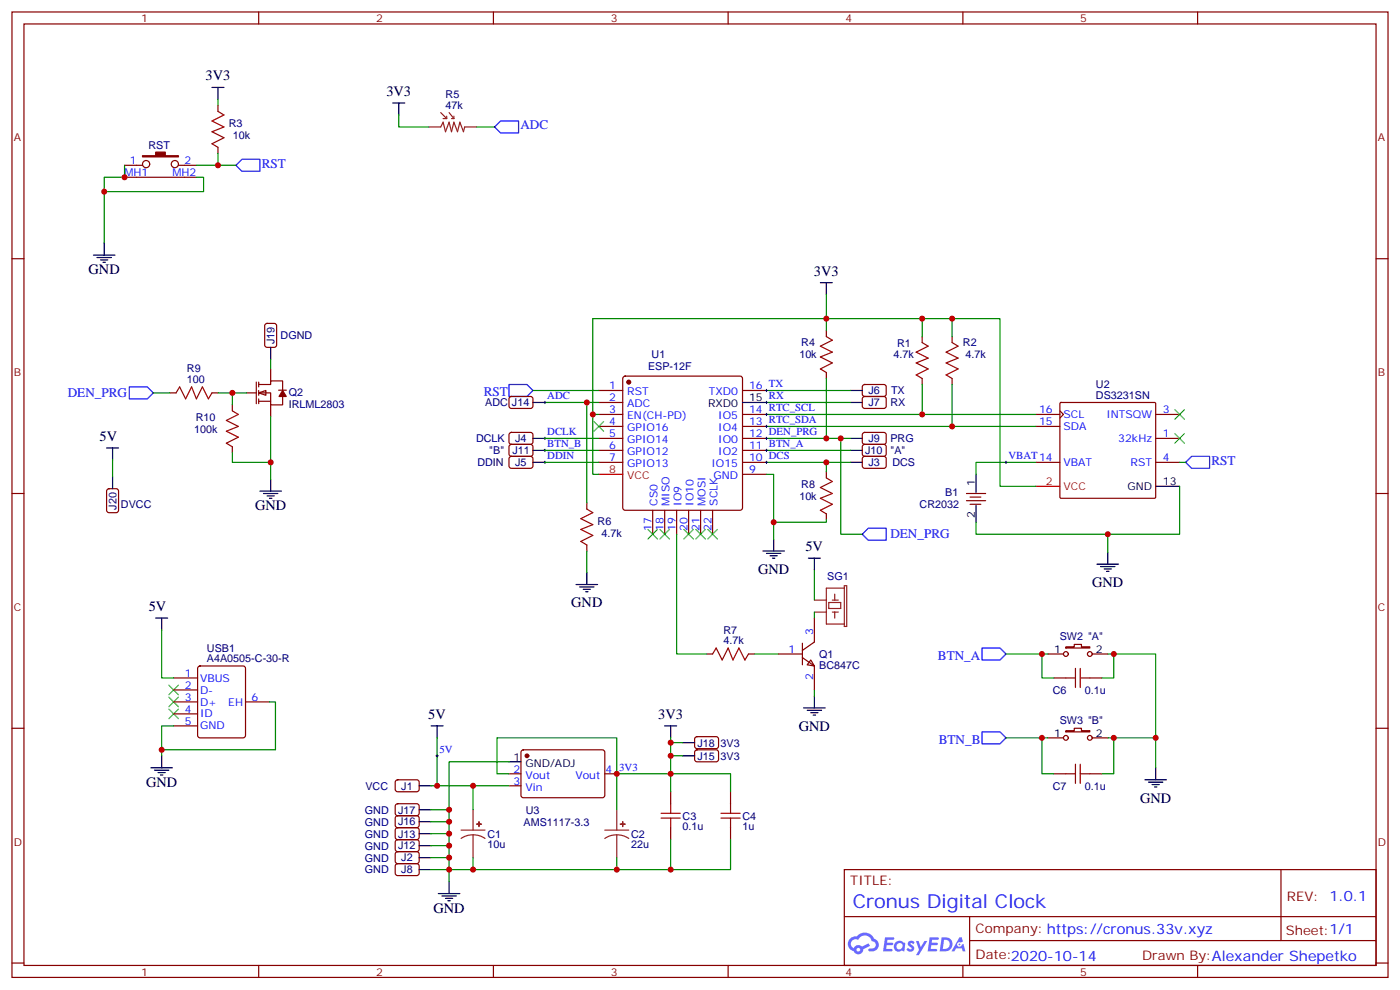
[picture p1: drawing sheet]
<svg xmlns="http://www.w3.org/2000/svg" width="412mm" height="292mm" viewBox="0 0 412 292" stroke-linecap="round" stroke-linejoin="round" font-family="sans-serif">
<g fill="none" stroke="#870000" stroke-width=".35">
<path d="M3.5 3.5h405.4v284.4h-405.4zM7.1 7.1h398.2v277.2h-398.2zM76.2 3.5v3.6M145.3 3.5v3.6M214.5 3.5v3.6M283.6 3.5v3.6M352.8 3.5v3.6M3.5 76.2h3.6M405.3 76.2h3.6M3.5 145.3h3.6M405.3 145.3h3.6M3.5 214.5h3.6"/>
<path d="M405.3 214.5h3.6M248.7 256.1h156.6v28.2h-156.6zM377.3 256.1v20.9M248.7 270h156.5M285.6 277h119.6M285.6 270v14.1M3.5 283.6h3.6M76.2 284.3v3.6M145.3 284.3v3.6M214.5 284.3v3.6M283.6 284.3v3.6M352.8 284.3v3.6"/>
<path d="M405.3 283.6h3.6"/>
</g>
<g fill="#5487ff">
<path d="M267.7 277.3a1.22 1.22 0 0 1 1.7 .3l-.4 .5a.47 .47 0 0 0-.3-.4 .47 .47 0 0 0-.5 .2l.1 .3a1.14 1.14 0 0 1 .8 1.7 1.14 1.14 0 0 1-1.9 0l-.2-.2 .5-.5 .7 .4a.29 .29 0 0 0 .3-.3 .29 .29 0 0 0-.2-.3 1.04 1.04 0 0 1-.6-1.7z"/>
<path d="M260.7 276h2.4l.3 .2-.2 .5-1.8 .1-.1 .8h1.5l.3 .4-.3 .4h-1.6l-.2 1.1h1.7l.2 .3-.2 .3-2.6 .1z"/>
<path d="M273.8 276h2.4l.3 .2-.1 .5-1.8 .1-.2 .8h1.6l.3 .4-.4 .4h-1.6l-.1 1.1h1.7l.2 .3-.2 .3-2.6 .1z"/>
<path d="M282.6 276.1h.7l.3 1.2-.6 .3a.69 .69 0 0 0-1 .3 .69 .69 0 0 0 .4 1 .69 .69 0 0 0 .9-.7l.5-.2 .6 2.2h-.8l-.2-.9h-1.8l-.5 .9h-.8z"/>
<path d="M269.8 277.1h.8l.6 1.8 1.1-1.8h.9l-2.6 4.2h-.8l.9-1.5z"/>
<path d="M277.4 276.1l-.6 4.1h1.3a2.11 2.11 0 0 0 2.5-2.1 2.11 2.11 0 0 0-2.5-2zM278.1 276.8a1.39 1.39 0 0 1 1.7 1.4 1.39 1.39 0 0 1-1.8 1.3h-.3z"/>
<path d="M263.7 277.7a1.54 1.54 0 0 0-.1 2.1 1.54 1.54 0 0 0 2.2 .2l.6 .2 .3-2.3-.2-.2-.4-.1a1.49 1.49 0 0 0-2.4 .1zM264 278.7a.94 .94 0 0 1 1.8 0 .94 .94 0 0 1-1.8 0z"/>
<path d="M250.4 276.4a2.18 2.18 0 0 0 1.1 3.7 1.44 1.44 0 0 0 1.6 1 1.44 1.44 0 0 0 1.2-1.5l2-1-.5-.8-1.9 1a1.47 1.47 0 0 0-2.4 .4 1.39 1.39 0 0 1-.7-1.9 1.39 1.39 0 0 1 2-.5 2.12 2.12 0 0 1 2.2-1.3 2.12 2.12 0 0 1 1.9 1.7 1.14 1.14 0 0 1 1.1 1.4 1.14 1.14 0 0 1-1.7 .8 .43 .43 0 0 0-.5 .3 .43 .43 0 0 0 .4 .5 1.98 1.98 0 0 0 2.5-1.2 1.98 1.98 0 0 0-1.2-2.5 3.1 3.1 0 0 0-5.3-.7l-.9 .1zM252.3 279.7a.55 .55 0 0 1 1.1 0 .55 .55 0 0 1-1.1 0z"/>
<circle cx="282.6" cy="278.1" r=".26"/>
</g>
<g fill="#870000" stroke="#870000" stroke-width=".35">
<path d="M42 45.9h3.9v-1.1h2.8v1.1h3.9v.3h-10.6z"/>
<circle cx="185.2" cy="112.5" r=".53"/>
<circle cx="155.2" cy="222.6" r=".53"/>
</g>
<g fill="none" stroke="#870000" stroke-width=".35">
<path d="M64.2 31v1.8M36.7 48.7h5.3M36.7 52.2h21.2M52.6 48.7h5.3M64.2 43.4v1.8M243.4 97.4v1.7M271.6 99.1v1.8M280.5 99.1v1.8M150.2 117l.4-.2h6l.4 .7-.1 2.4-.6 .4-5.9-.1-.5-.6v-2.1zM176.4 115h7M176.4 118.5h7M183.7 111l.4-.2h33.9l.5 .2 .2 .5v38.1l-.2 .5-.5 .2h-33.9l-.4-.3-.3-.4v-38.1z"/>
<path d="M218.7 115h7.1M243.4 109.7v1.8M254.2 113.4l.5-.2 5.9 .1 .5 .6-.1 2.4-.7 .5-5.9-.1-.4-.6v-2.2zM254.2 117l.5-.2h5.9l.5 .7-.1 2.4-.7 .4-5.9-.1-.4-.6v-2.1zM271.6 111.5v1.7M280.5 111.5v1.7M312.3 118.7l.3-.2 27.7 .1 .1 .3v27.7l-.3 .2-27.7-.1-.2-.3zM150.2 134.6l.4-.2 6 .1 .4 .6-.1 2.4-.6 .4h-5.9l-.5-.7v-2.1zM150.2 127.6l.4-.2h6l.4 .7-.1 2.3-.6 .5-5.9-.1-.5-.6v-2.1zM150.2 131.1l.4-.2h6l.4 .7-.1 2.4-.6 .4-5.9-.1-.5-.6v-2.1zM176.4 122.1h7M176.4 125.6h7"/>
<path d="M176.4 129.1h7M176.4 132.6h7M176.4 136.2h7M218.7 122.1h7.1M218.7 125.6h7.1M218.7 129.1h7.1M218.7 132.6h7.1M218.7 136.2h7.1M218.7 139.7h7.1M254.2 134.6l.5-.2 5.9 .1 .5 .6-.1 2.4-.7 .4h-5.9l-.4-.7v-2.1zM254.2 127.6l.5-.2h5.9l.5 .7-.1 2.3-.7 .5-5.9-.1-.4-.6v-2.1zM254.2 131.1l.5-.2h5.9l.5 .7-.1 2.4-.7 .4-5.9-.1-.4-.6v-2.1z"/>
<path d="M305.2 122.1h7M305.2 125.6h7M305.2 136.2h7M312.2 121l1.1 1.1-1.1 1M340.4 122.1h7.1M340.4 129.1h7.1M340.4 136.2h7.1M172.9 148.2v1.7M192.3 150.3v7M195.8 150.3v7M199.3 150.3v7M202.8 150.3v7"/>
<path d="M206.4 150.3v7M209.9 150.3v7M284.7 145.3h5.6M284.7 147.5h5.6M285.8 146.4h3.1M285.8 148.5h3.1M172.9 160.5v1.8M51.2 199.7h7M58.4 196.4l.5-.3h12.7l.7 .5v20l-.4 .7h-13l-.6-.5-.1-20zM308.7 192.6h4.6M310.4 199.7h3.6M314 190.5h2.4v-.7h2.2v.7h2.4v.4h-7z"/>
<path d="M321 199.7h3.6M321.7 192.6h4.6M51.2 206.7h7M51.2 213.8h7M51.2 210.3h7M51.2 203.2h7M72.3 206.7h7.1M308.7 217.3h4.6M314 215.2h2.4v-.7h2.2v.7h2.4v.3h-7zM321.7 217.3h4.6M116.7 229.9l.4-.2h5.9l.5 .7-.1 2.4-.6 .4-6-.1-.4-.6v-2.1zM149.9 227.9h3.6"/>
<path d="M149.9 231.4h3.6M153.7 221l.5-.2 23.5 .1 .5 .6-.1 13-.7 .4h-23.5l-.4-.7v-12.7zM178.2 227.9h3.5M197.6 233.2v3.5M204.8 221l.5-.2 5.9 .1 .5 .6-.1 2.4-.6 .5-6-.1-.4-.6v-2.2zM215.2 233.2v3.5M310.4 227.9h3.6M321 227.9h3.6M116.7 251l.4-.2 5.9 .1 .5 .6-.1 2.4-.6 .5-6-.1-.4-.7v-2.1zM116.7 254.6l.4-.2h5.9l.5 .7-.1 2.3-.6 .5-6-.1-.4-.6v-2.1zM116.7 247.5l.4-.2 5.9 .1 .5 .6-.1 2.4-.6 .4h-6l-.4-.7v-2.1zM116.7 244l.4-.2h5.9l.5 .7-.1 2.4-.6 .4-6-.1-.4-.6v-2.1z"/>
<path d="M197.6 243.8v3.5M215.2 243.8v3.5"/>
<circle cx="43" cy="48.3" r="1.06"/>
<circle cx="51.5" cy="48.3" r="1.06"/>
<circle cx="314" cy="192.6" r=".71"/>
<circle cx="321" cy="192.6" r=".71"/>
<circle cx="314" cy="217.3" r=".71"/>
<circle cx="321" cy="217.3" r=".71"/>
</g>
<path d="M176.4 139.7h7M305.2 143.2h7" fill="none" stroke="#f00" stroke-width=".35"/>
<g fill="none" stroke="#000" stroke-width=".35">
<path d="M62.4 25.8h3.6M64.2 25.8v3.5M115.7 30.3h3.5M117.5 30.3v3.6M27.5 75.1h6.4M28.6 75.8h4.2M29.6 76.6h2.1M30.3 77.3h.7M30.7 71.6v3.5M241.7 83.3h3.5M243.4 83.3v3.5M157 118.5h3.5"/>
<path d="M218.7 118.5h7.1M250.5 118.5h3.5M250.5 115h3.5M157 136.2h3.5M157 129.1h3.5M157 132.6h3.5M250.5 136.2h3.5M250.5 129.1h3.5M250.5 132.6h3.5M287.5 139.7v5.3M227.9 158.8v3.5M287.5 148.9v4.9"/>
<path d="M340.4 143.2h7.1M169.7 172.2h6.3M170.7 172.9h4.3M171.8 173.6h2.1M172.5 174.3h.7M172.9 168.6v3.6M224.7 162.3h6.4M225.8 163h4.2M226.8 163.7h2.2M227.5 164.4h.7M323.1 166.2h6.4M324.2 166.9h4.2"/>
<path d="M325.3 167.6h2.1M326 168.3h.7M326.3 162.6v3.6M45.9 182h3.5M47.6 182v3.6M127 213.8h3.5M128.8 213.8v3.5M195.8 213.8h3.5M197.6 213.8v3.5M44.4 226.1h6.4M45.5 226.8h4.2M46.6 227.5h2.1"/>
<path d="M47.3 228.2h.7M47.6 222.6v3.5M123.5 231.4h3.5M149.9 224.4h3.6M201.1 222.6h3.5M337.3 229.7h6.3M338.3 230.4h4.2M339.4 231.1h2.1M340.1 231.8h.7M340.4 226.1v3.6M123.5 252.6h3.5M123.5 256.1h3.5"/>
<path d="M123.5 249.1h3.5M123.5 245.5h3.5M132.3 259.6v3.6M129.1 263.2h6.4M130.2 263.9h4.2M131.2 264.6h2.1M131.9 265.3h.7"/>
</g>
<g fill="none" stroke="#008700" stroke-width=".35">
<path d="M64.2 29.3v1.7M117.5 33.9v3.5h8.8M140.4 37.4h5.3M36.7 48.7v3.5h-6v19.4M57.9 48.7h11.6M243.4 86.8v10.6M271.6 99.1v-5.3h8.9v5.3M271.6 93.8h-97v45.9h1.8M280.5 93.8h14.1v49.4h10.6M157 115h19.4M160.5 118.5h15.9M172.9 118.5v29.7"/>
<path d="M225.8 115h24.7M225.8 118.5h24.7M243.4 111.5v17.6M271.6 113.2v8.9h-45.8M280.5 113.2v12.4h-54.7M160.5 136.2h15.9M160.5 129.1h15.9M160.5 132.6h15.9M174.6 122.1h1.8M225.8 139.7h2.1v19.1M225.8 136.2h24.7M225.8 129.1h24.7"/>
<path d="M225.8 132.6h24.7M271.6 122.1h33.6M280.5 125.6h24.7M305.2 136.2h-17.7v3.5M347.5 136.2h1.7M287.5 153.8v3.5h38.8v5.3M347.5 143.2v14.1h-21.2M47.6 185.6v14.1h3.6M296.3 192.6h12.4M306.9 192.6v7.1h3.5M326.3 192.6h14.1v33.5M328.1 192.6v7.1h-3.5"/>
<path d="M51.2 213.8h-3.6v8.8M79.4 206.7h1.7v14.1h-33.5M128.8 217.3v14.1M197.6 217.3v10.6h-15.9v-10.6h-35.3v10.6h3.5M296.3 217.3h12.4M306.9 217.3v10.6h3.5M326.3 217.3h14.1M328.1 217.3v10.6h-3.5M127 231.4h22.9M139.3 231.4v7.1M149.9 224.4h-17.6v35.2M181.7 227.9v10.6"/>
<path d="M197.6 233.2v-5.3h17.6v5.3M197.6 222.6h3.5M127 252.6h5.3M127 249.1h5.3M127 245.5h5.3M139.3 252.6v3.5M181.7 252.6v3.5h-54.7M197.6 247.3v8.8h-15.9M215.2 247.3v8.8h-17.6"/>
</g>
<g fill="none" stroke="#8c2424" stroke-width=".35">
<path d="M126.3 37.4h3.5l.7-1.4 .7 2.8 1.1-2.8 .7 2.8 .7-2.8 1.1 2.8 .7-2.8 1 2.8 .4-1.4h3.5M129.8 33.2l1.8 1.7M130.5 34.9h1.1M131.6 34.2v.7M132.3 33.2l1.4 1.7M133 34.9h.7M133.7 34.2v.7M239.9 176.7h3.5M244.1 177.4h3.5v1.8h-3.5zM245.2 176.7h1.7M245.9 175v1.7M248.7 173.2h-5.3v10.6h5.3"/>
<path d="M248.7 172.5h.7v12h-.7zM239.9 180.3h3.5M245.2 180.3h1.7M245.9 180.3v1.7M139.3 238.5v6M181.7 238.5v6M135.8 244.5h7.1M139.3 245.9l-1.8 .2-1.7 .8M139.3 245.9l1.9 .2 1.7 .8M139.3 245.9v6.7M178.2 244.5h7M181.7 245.9l-1.9 .2-1.6 .8"/>
<path d="M181.7 245.9l1.8 .2 1.7 .8M181.7 245.9v6.7"/>
</g>
<g fill="#8c2424" stroke="#8c2424" stroke-width=".35">
<path d="M140.4 242.7h1.4z"/>
<path d="M141.1 242v1.4z"/>
<path d="M182.7 242.7h1.4z"/>
<path d="M183.4 242v1.4z"/>
</g>
<g fill="none" stroke="#000" stroke-width=".29">
<path d="M160.2 118.5h.7M160.5 118.2v.7M225.4 115h.7M225.4 118.5h.7M225.8 114.7v.7M225.8 118.2v.7M160.2 136.2h.7M160.2 129.1h.7M160.2 132.6h.7M160.5 128.8v.7M160.5 132.3v.7M160.5 135.8v.7"/>
<path d="M225.4 136.2h.7M225.4 129.1h.7M225.4 132.6h.7M225.4 122.1h.7M225.4 125.6h.7M225.8 121.7v.7M225.8 125.2v.7M225.8 128.8v.7M225.8 132.3v.7M225.8 135.8v.7M296 136.2h.7M296.3 135.8v.7"/>
<path d="M128.4 222.6h.7M128.8 222.2v.8M181.3 227.9h.7M181.7 227.5v.7"/>
</g>
<g fill="none" stroke="#a10000" stroke-width=".35">
<path d="M64.2 32.8l1.8 1.1-3.6 1.7 3.6 1.8-3.6 1.4 3.6 1.8-3.6 1.7 1.8 1.1M243.4 99.1l1.8 1.1-3.5 1.8 3.5 1.7-3.5 1.4 3.5 1.8-3.5 1.8 1.7 1M271.6 100.9l1.8 1.1-3.5 1.7 3.5 1.8-3.5 1.4 3.5 1.8-3.5 1.7 1.7 1.1M280.5 100.9l1.7 1.1-3.5 1.7 3.5 1.8-3.5 1.4 3.5 1.8-3.5 1.7 1.8 1.1M172.9 149.9l1.7 1.1-3.5 1.8 3.5 1.7-3.5 1.4 3.5 1.8-3.5 1.8 1.8 1M314 199.7h2.8M316.8 196.8v5.7M318.2 196.8v5.7M318.2 199.7h2.8M194.7 239.5h5.7M197.6 236.7v2.8M212.4 239.5h5.6"/>
<path d="M215.2 236.7v2.8M314 227.9h2.8M316.8 225.1v5.6M318.2 225.1v5.6M318.2 227.9h2.8M194.7 240.9h5.7M197.6 240.9v2.9M212.4 240.9h5.6M215.2 240.9v2.9"/>
</g>
<g fill="none" stroke="#3c3" stroke-width=".35">
<path d="M175 124.2l2.8 2.8M177.8 124.2l-2.8 2.8M346.1 127.7l2.8 2.8M346.1 120.7l2.8 2.8M348.9 127.7l-2.8 2.8M348.9 120.7l-2.8 2.8M190.9 155.9l2.8 2.9M193.7 155.9l-2.8 2.9M194.4 155.9l2.8 2.9M197.2 155.9l-2.8 2.9M201.4 155.9l2.9 2.9M204.3 155.9l-2.9 2.9"/>
<path d="M205 155.9l2.8 2.9M207.8 155.9l-2.8 2.9M208.5 155.9l2.8 2.9M211.3 155.9l-2.8 2.9M49.7 201.8l2.9 2.8M49.7 205.3l2.9 2.8M49.7 208.8l2.9 2.9M52.6 201.8l-2.9 2.8M52.6 205.3l-2.9 2.8M52.6 208.8l-2.9 2.9"/>
</g>
<path d="M147.5 35.6h5.3v3.6h-5.3l-1.8-1.8zM69.5 48.7l1.8-1.8h5.3v3.5h-5.3zM149.9 113.2h5.3l1.8 1.8-1.8 1.8h-5.3zM349.2 136.2l1.8-1.8h5.3v3.5h-5.3zM289.3 190.9h5.3l1.7 1.7-1.7 1.8h-5.3zM289.3 215.5h5.3l1.7 1.8-1.7 1.8h-5.3z" fill="none" stroke="#00f" stroke-width=".35"/>
<path d="M238.8 194.4l1.1 1.7-2.1-.3z" fill="#fff" stroke="#870000" stroke-width=".35"/>
<path d="M243.4 139v1.8M243.4 151.3v1.8M208.1 192.6h1.8M220.5 192.6h1.7M229.3 192.6h7.1M236.4 193.7l3.5 2.4v7.1M236.4 189.4v6.4M239.9 182v7.1l-3.5 2.5M204.8 217.2l.5-.2h5.9l.5 .7-.1 2.4-.6 .4-6-.1-.4-.6v-2.1zM116.7 236.9l.4-.2 5.9 .1 .5 .6-.1 2.4-.6 .4h-6l-.4-.7v-2.1zM116.7 240.4l.4-.2 5.9 .1 .5 .6-.1 2.4-.6 .5-6-.1-.4-.6v-2.2z" fill="none" stroke="#870000" stroke-width=".35"/>
<g fill="none" stroke="#008700" stroke-width=".35">
<path d="M57.9 52.2h2.1v4.2h-29.3M64.2 45.2v3.5M243.4 136.2v2.8M199.3 157.3v35.3h8.8M243.4 153.1v.7h-15.5M172.9 162.3v6.3M239.9 167.9v8.8M222.2 192.6h7.1M239.9 180.3v1.7M197.6 218.7h3.5M239.9 203.2v1.8M127 238.5h5.3"/>
<path d="M127 242h5.3"/>
</g>
<path d="M238.1 164.4h3.6M239.9 164.4v3.5M201.1 218.7h3.5M236.7 208.5h6.4M237.8 209.2h4.2M238.8 209.9h2.1M239.5 210.6h.7M239.9 205v3.5M123.5 238.5h3.5M123.5 242h3.5" fill="none" stroke="#000" stroke-width=".35"/>
<path d="M243.4 140.8l1.8 1-3.5 1.8 3.5 1.7-3.5 1.5 3.5 1.7-3.5 1.8 1.7 1M209.9 192.6l1.1-1.7 1.7 3.5 1.8-3.5 1.4 3.5 1.8-3.5 1.7 3.5 1.1-1.8" fill="none" stroke="#a10000" stroke-width=".35"/>
<path d="M76.2 115.7l2.1-.7v1.4z" fill="#fff" stroke="#870000" stroke-width=".35"/>
<path d="M83.3 115l1 1.8h-2.1z" fill="#870000" stroke="#870000" stroke-width=".35"/>
<g fill="none" stroke="#870000" stroke-width=".35">
<path d="M78.2 95.5l.5-.3h2.1l.6 .5 .1 5.9-.5 .7h-2.3l-.7-.5v-5.8zM50.1 115.7h1.8M62.4 115.7h1.8M68.4 119.2v1.8M72.7 115.7h2.8M75.5 112.5v6.4M76.2 113.2h3.5v-1h3.6v2.8M76.2 115.7h3.5v3.5h3.6v-2.4M76.2 118.2h3.5M76.2 112.5v1.4M76.2 115v1.4M76.2 117.5v1.4"/>
<path d="M79.7 108.7v3.5M79.7 119.2v3.6M82.1 114.9h2.2M68.4 131.6v1.7M31.6 144.1l.5-.2h2.1l.7 .5v5.9l-.4 .6-2.4 .1-.6-.5-.1-5.9z"/>
</g>
<path d="M79.7 102.3v3.5M31.4 131.9h3.5M33.2 131.9v3.6M33.2 140.4v3.5M76.6 144.6h6.3M77.6 145.3h4.2M78.7 146.1h2.1M79.4 146.8h.7M79.7 141.1v3.5" fill="none" stroke="#000" stroke-width=".35"/>
<path d="M45.2 115.7h4.9M64.2 115.7h8.5M68.4 115.7v3.5M79.7 105.8v2.9M33.2 135.5v4.9M68.4 133.3v2.9h11.3M79.7 122.8v18.3M247.6 129.1v28.2h6.4" fill="none" stroke="#008700" stroke-width=".35"/>
<path d="M51.9 115.7l1-1.8 1.8 3.6 1.7-3.6 1.5 3.6 1.7-3.6 1.8 3.6 1-1.8M68.4 121l1.8 1.1-3.5 1.7 3.5 1.8-3.5 1.4 3.5 1.8-3.5 1.7 1.7 1.1" fill="none" stroke="#a10000" stroke-width=".35"/>
<path d="M38.1 113.9h5.3l1.8 1.8-1.8 1.8h-5.3zM254 157.3l1.8-1.7h5.3v3.5h-5.3z" fill="none" stroke="#00f" stroke-width=".35"/>
<g fill="#c00">
<circle cx="128.8" cy="231.4" r=".88"/>
<circle cx="139.3" cy="231.4" r=".88"/>
<circle cx="132.3" cy="256.1" r=".88"/>
<circle cx="139.3" cy="256.1" r=".88"/>
<circle cx="181.7" cy="256.1" r=".88"/>
<circle cx="197.6" cy="256.1" r=".88"/>
<circle cx="132.3" cy="252.6" r=".88"/>
<circle cx="197.6" cy="227.9" r=".88"/>
<circle cx="271.6" cy="93.8" r=".88"/>
<circle cx="181.7" cy="227.9" r=".88"/>
<circle cx="243.4" cy="93.8" r=".88"/>
<circle cx="243.4" cy="129.1" r=".88"/>
<circle cx="280.5" cy="93.8" r=".88"/>
<circle cx="271.6" cy="122.1" r=".88"/>
<circle cx="280.5" cy="125.6" r=".88"/>
<circle cx="326.3" cy="157.3" r=".88"/>
<circle cx="132.3" cy="249.1" r=".88"/>
<circle cx="340.4" cy="217.3" r=".88"/>
<circle cx="328.1" cy="192.6" r=".88"/>
<circle cx="306.9" cy="192.6" r=".88"/>
<circle cx="328.1" cy="217.3" r=".88"/>
<circle cx="306.9" cy="217.3" r=".88"/>
<circle cx="47.6" cy="220.8" r=".88"/>
<circle cx="132.3" cy="245.5" r=".88"/>
<circle cx="174.6" cy="122.1" r=".88"/>
<circle cx="172.9" cy="118.5" r=".88"/>
<circle cx="197.6" cy="222.6" r=".88"/>
<circle cx="227.9" cy="153.8" r=".88"/>
<circle cx="243.4" cy="136.2" r=".88"/>
<circle cx="36.7" cy="52.2" r=".88"/>
<circle cx="64.2" cy="48.7" r=".88"/>
<circle cx="132.3" cy="242" r=".88"/>
<circle cx="30.7" cy="56.4" r=".88"/>
<circle cx="132.3" cy="238.5" r=".88"/>
<circle cx="197.6" cy="218.7" r=".88"/>
<circle cx="68.4" cy="115.7" r=".88"/>
<circle cx="79.7" cy="136.2" r=".88"/>
<circle cx="247.7" cy="129.1" r=".88"/>
</g>
<text font-size="5.6" fill="#00f" x="251.2" y="267.4">Cronus Digital Clock</text>
<g font-size="4.2">
<text x="60.6" y="23.7">3V3</text>
<text x="113.8" y="28.3">3V3</text>
<text x="26.1" y="80.8">GND</text>
<text x="239.8" y="81.2">3V3</text>
<text x="29.3" y="129.8">5V</text>
<text x="75.1" y="150.3">GND</text>
<text x="237.3" y="162.3">5V</text>
<text x="223.3" y="169">GND</text>
<text x="321.7" y="172.9">GND</text>
<text x="43.8" y="179.9">5V</text>
<text x="168.3" y="178.9">GND</text>
<text x="126.1" y="211.7">5V</text>
<text x="193.9" y="211.7">3V3</text>
<text x="235.3" y="215.2">GND</text>
<text x="43" y="231.8">GND</text>
<text x="335.8" y="236.4">GND</text>
<text x="127.7" y="268.8">GND</text>
</g>
<g font-size="3.9" fill="#00f">
<text x="153.3" y="38.1">ADC</text>
<text x="77.1" y="49.4">RST</text>
<text x="20" y="117">DEN_PRG</text>
<text x="142.5" y="116.8">RST</text>
<text x="356.8" y="136.9">RST</text>
<text x="262.3" y="158.5">DEN_PRG</text>
<text x="276.3" y="194.4">BTN_A</text>
<text x="276.5" y="219.1">BTN_B</text>
</g>
<g font-size="3.9" fill="#800">
<text x="250.5" y="260.7">TITLE:</text>
<text x="379.1" y="265.4">REV: 1.0.1</text>
<text x="287.4" y="274.9">Company: https://cronus.33v.xyz</text>
<text x="378.7" y="275.5">Sheet:1/1</text>
<text x="287.4" y="282.6">Date:2020-10-14</text>
<text x="336.4" y="282.7">Drawn By:Alexander Shepetko</text>
</g>
<g font-size="3.2" fill="#800">
<text x="41.6" y="6.5">1</text>
<text x="110.8" y="6.5">2</text>
<text x="179.9" y="6.5">3</text>
<text x="249.1" y="6.5">4</text>
<text x="318.2" y="6.5">5</text>
<text x="4.1" y="41.6">A</text>
<text x="405.9" y="41.6">A</text>
<text x="4.1" y="110.8">B</text>
<text x="405.9" y="110.8">B</text>
<text x="4.1" y="179.9">C</text>
<text x="405.9" y="179.9">C</text>
<text x="4.1" y="249.1">D</text>
<text x="405.9" y="249.1">D</text>
<text x="41.6" y="287.3">1</text>
<text x="110.8" y="287.3">2</text>
<text x="179.9" y="287.3">3</text>
<text x="249.1" y="287.3">4</text>
<text x="318.2" y="287.3">5</text>
</g>
<g font-size="3.2" fill="#000080">
<text x="131.2" y="29">R5</text>
<text x="131.2" y="32.1">47k</text>
<text x="67.4" y="37.5">R3</text>
<text x="68.5" y="41">10k</text>
<text x="43.7" y="43.8">RST</text>
<text x="80.8" y="101.4" transform="rotate(-90 80.8 101.4)">J19</text>
<text x="82.6" y="99.9">DGND</text>
<text x="191.9" y="105.5">U1</text>
<text x="235.5" y="105.5">10k</text>
<text x="236" y="102">R4</text>
<text x="263.2" y="105.6">4.7k</text>
<text x="264.2" y="102.1">R1</text>
<text x="283.6" y="102">R2</text>
<text x="284.4" y="105.6">4.7k</text>
<text x="55.1" y="112.9">100</text>
<text x="55.1" y="109.7">R9</text>
<text x="190.9" y="109.1">ESP-12F</text>
<text x="85" y="116.7">Q2</text>
<text x="142.9" y="119.7">ADC J14</text>
<text x="255.8" y="116.1">J6</text>
<text x="255.8" y="119.7">J7</text>
<text x="262.3" y="119.7">RX</text>
<text x="262.5" y="116.1">TX</text>
<text x="322.8" y="117.5">DS3231SN</text>
<text x="322.8" y="114.3">U2</text>
<text x="57.7" y="123.9">R10</text>
<text x="85" y="120.2">IRLML2803</text>
<text x="57.2" y="127.4">100k</text>
<text x="140.2" y="130.2">DCLK</text>
<text x="151.7" y="130.3">J4</text>
<text x="255.8" y="130.3">J9</text>
<text x="262.3" y="130.3">PRG</text>
<text x="140.6" y="137.3">DDIN</text>
<text x="144.1" y="133.8">&quot;B&quot;</text>
<text x="150.9" y="133.8">J11</text>
<text x="151.7" y="137.3">J5</text>
<text x="254.9" y="133.8">J10</text>
<text x="255.8" y="137.3">J3</text>
<text x="262.3" y="133.8">&quot;A&quot;</text>
<text x="262.9" y="137.3">DCS</text>
<text x="236" y="143.6">R8</text>
<text x="35.6" y="149.7">DVCC</text>
<text x="235.5" y="147.2">10k</text>
<text x="270.9" y="149.7">CR2032</text>
<text x="278.4" y="146.2">B1</text>
<text x="34.3" y="150.1" transform="rotate(-90 34.3 150.1)">J20</text>
<text x="176.1" y="154.6">R6</text>
<text x="177.2" y="158.1">4.7k</text>
<text x="243.7" y="170.9">SG1</text>
<text x="61" y="192">USB1</text>
<text x="213.1" y="189.8">4.7k</text>
<text x="213.1" y="186.6">R7</text>
<text x="312.2" y="188.4">SW2 &quot;A&quot;</text>
<text x="61" y="195.1">A4A0505-C-30-R</text>
<text x="241.3" y="197">BC847C</text>
<text x="241.3" y="193.7">Q1</text>
<text x="310.1" y="204.4">C6</text>
<text x="319.6" y="204.4">0.1u</text>
<text x="312.2" y="213.1">SW3 &quot;B&quot;</text>
<text x="205.5" y="219.9">J18</text>
<text x="212.3" y="219.9">3V3</text>
<text x="205.5" y="223.8">J15</text>
<text x="212.3" y="223.8">3V3</text>
<text x="107.7" y="232.6">VCC</text>
<text x="118.2" y="232.6">J1</text>
<text x="310.1" y="232.6">C7</text>
<text x="319.6" y="232.6">0.1u</text>
<text x="107.5" y="239.6">GND</text>
<text x="117.3" y="239.6">J17</text>
<text x="154.9" y="239.6">U3</text>
<text x="107.5" y="243.1">GND</text>
<text x="117.3" y="243.1">J16</text>
<text x="154.2" y="243.2">AMS1117-3.3</text>
<text x="201.1" y="244.5">0.1u</text>
<text x="201.1" y="241.4">C3</text>
<text x="218.7" y="244.5">1u</text>
<text x="218.7" y="241.4">C4</text>
<text x="107.5" y="250.2">GND</text>
<text x="107.5" y="246.7">GND</text>
<text x="117.3" y="250.2">J12</text>
<text x="117.3" y="246.7">J13</text>
<text x="143.6" y="249.8">10u</text>
<text x="143.6" y="246.7">C1</text>
<text x="185.9" y="249.8">22u</text>
<text x="185.9" y="246.7">C2</text>
<text x="107.5" y="253.7">GND</text>
<text x="107.5" y="257.3">GND</text>
<text x="118.2" y="253.7">J2</text>
<text x="118.2" y="257.3">J8</text>
</g>
<g font-size="3.2" fill="#00f">
<text x="36.7" y="51.9">MH1</text>
<text x="38.2" y="48.3">1</text>
<text x="50.8" y="51.9">MH2</text>
<text x="54.3" y="48.3">2</text>
<text x="161.2" y="117.7">ADC</text>
<text x="179.5" y="114.7">1</text>
<text x="179.5" y="118.2">2</text>
<text x="184.7" y="116.4">RST</text>
<text x="184.7" y="119.9">ADC</text>
<text x="208.8" y="116.4">TXD0</text>
<text x="220.7" y="114.7">16 TX</text>
<text x="179.5" y="121.7">3</text>
<text x="179.5" y="125.2">4</text>
<text x="184.7" y="123.5">EN(CH-PD)</text>
<text x="211.6" y="123.5">IO5</text>
<text x="220.7" y="125.2">13 RTC_SDA</text>
<text x="220.7" y="121.7">14 RTC_SCL</text>
<text x="306.1" y="125.2">15</text>
<text x="306.1" y="121.7">16</text>
<text x="313.3" y="123.1">SCL</text>
<text x="325.9" y="123.1">INTSQW</text>
<text x="342.5" y="121.7">3</text>
<text x="161.2" y="128.2">DCLK</text>
<text x="161.2" y="131.7">BTN_B</text>
<text x="179.5" y="128.8">5</text>
<text x="184.7" y="127">GPIO16</text>
<text x="184.7" y="130.5">GPIO14</text>
<text x="211.6" y="130.5">IO0</text>
<text x="211.6" y="127">IO4</text>
<text x="220.7" y="128.8">12 DEN_PRG</text>
<text x="313.3" y="126.6">SDA</text>
<text x="329.4" y="130.2">32kHz</text>
<text x="342.5" y="128.8">1</text>
<text x="161.2" y="135.3">DDIN</text>
<text x="179.5" y="132.3">6</text>
<text x="179.5" y="135.8">7</text>
<text x="184.7" y="134.1">GPIO12</text>
<text x="184.7" y="137.6">GPIO13</text>
<text x="209.6" y="137.6">IO15</text>
<text x="211.6" y="134.1">IO2</text>
<text x="220.7" y="135.8">10 DCS</text>
<text x="220.7" y="132.3">11 BTN_A</text>
<text x="297" y="135.3">VBAT14</text>
<text x="313.3" y="137.2">VBAT</text>
<text x="333" y="137.2">RST</text>
<text x="342.5" y="135.8">4</text>
<text x="210.1" y="141.1">GND</text>
<text x="220.7" y="139.3">9</text>
<text x="193.7" y="149" transform="rotate(-90 193.7 149)">CS0</text>
<text x="197.2" y="149" transform="rotate(-90 197.2 149)">MISO</text>
<text x="200.7" y="149" transform="rotate(-90 200.7 149)">IO9</text>
<text x="204.3" y="149" transform="rotate(-90 204.3 149)">IO10</text>
<text x="207.8" y="149" transform="rotate(-90 207.8 149)">MOSI</text>
<text x="211.3" y="149" transform="rotate(-90 211.3 149)">SCLK</text>
<text x="191.9" y="156.3" transform="rotate(-90 191.9 156.3)">17</text>
<text x="195.4" y="156.3" transform="rotate(-90 195.4 156.3)">18</text>
<text x="199" y="156.3" transform="rotate(-90 199 156.3)">19</text>
<text x="202.5" y="156.3" transform="rotate(-90 202.5 156.3)">20</text>
<text x="206" y="156.3" transform="rotate(-90 206 156.3)">21</text>
<text x="209.5" y="156.3" transform="rotate(-90 209.5 156.3)">22</text>
<text x="239.5" y="187" transform="rotate(-90 239.5 187)">3</text>
<text x="232.2" y="192.3">1</text>
<text x="54.4" y="202.8">2</text>
<text x="54.4" y="199.3">1</text>
<text x="58.9" y="200.7">VBUS</text>
<text x="239.5" y="200.3" transform="rotate(-90 239.5 200.3)">2</text>
<text x="54.4" y="209.9">4</text>
<text x="54.4" y="206.4">3</text>
<text x="58.9" y="207.8">D+</text>
<text x="58.9" y="204.3">D-</text>
<text x="67.2" y="207.8">EH</text>
<text x="74.1" y="206.4">6</text>
<text x="54.4" y="213.4">5</text>
<text x="58.9" y="214.8">GND</text>
<text x="58.9" y="211.3">ID</text>
<text x="129.5" y="221.7">5V</text>
<text x="151.3" y="227.5">2</text>
<text x="178.3" y="227.5">4</text>
<text x="182.4" y="227">3V3</text>
<text x="151.3" y="231.1">3</text>
<text x="154.8" y="229.3">Vout</text>
<text x="154.8" y="232.8">Vin</text>
<text x="169.5" y="229.3">Vout</text>
</g>
<g font-size="3.2">
<text x="208.6" y="119.9">RXD0</text>
<text x="220.7" y="118.2">15 RX</text>
<text x="287.2" y="143.2" transform="rotate(-90 287.2 143.2)">1</text>
<text x="342.5" y="142.9">13</text>
<text x="332.1" y="144.3">GND</text>
<text x="287.2" y="152.7" transform="rotate(-90 287.2 152.7)">2</text>
<text x="310.5" y="192.3">1</text>
<text x="322.8" y="192.3">2</text>
<text x="310.5" y="217">1</text>
<text x="322.8" y="217">2</text>
<text x="151.3" y="224">1</text>
<text x="154.8" y="225.8">GND/ADJ</text>
</g>
<g font-size="3.2" fill="#f00">
<text x="179.5" y="139.3">8</text>
<text x="184.7" y="141.1">VCC</text>
<text x="308.1" y="142.9">2</text>
<text x="313.3" y="144.3">VCC</text>
</g>
</svg>
